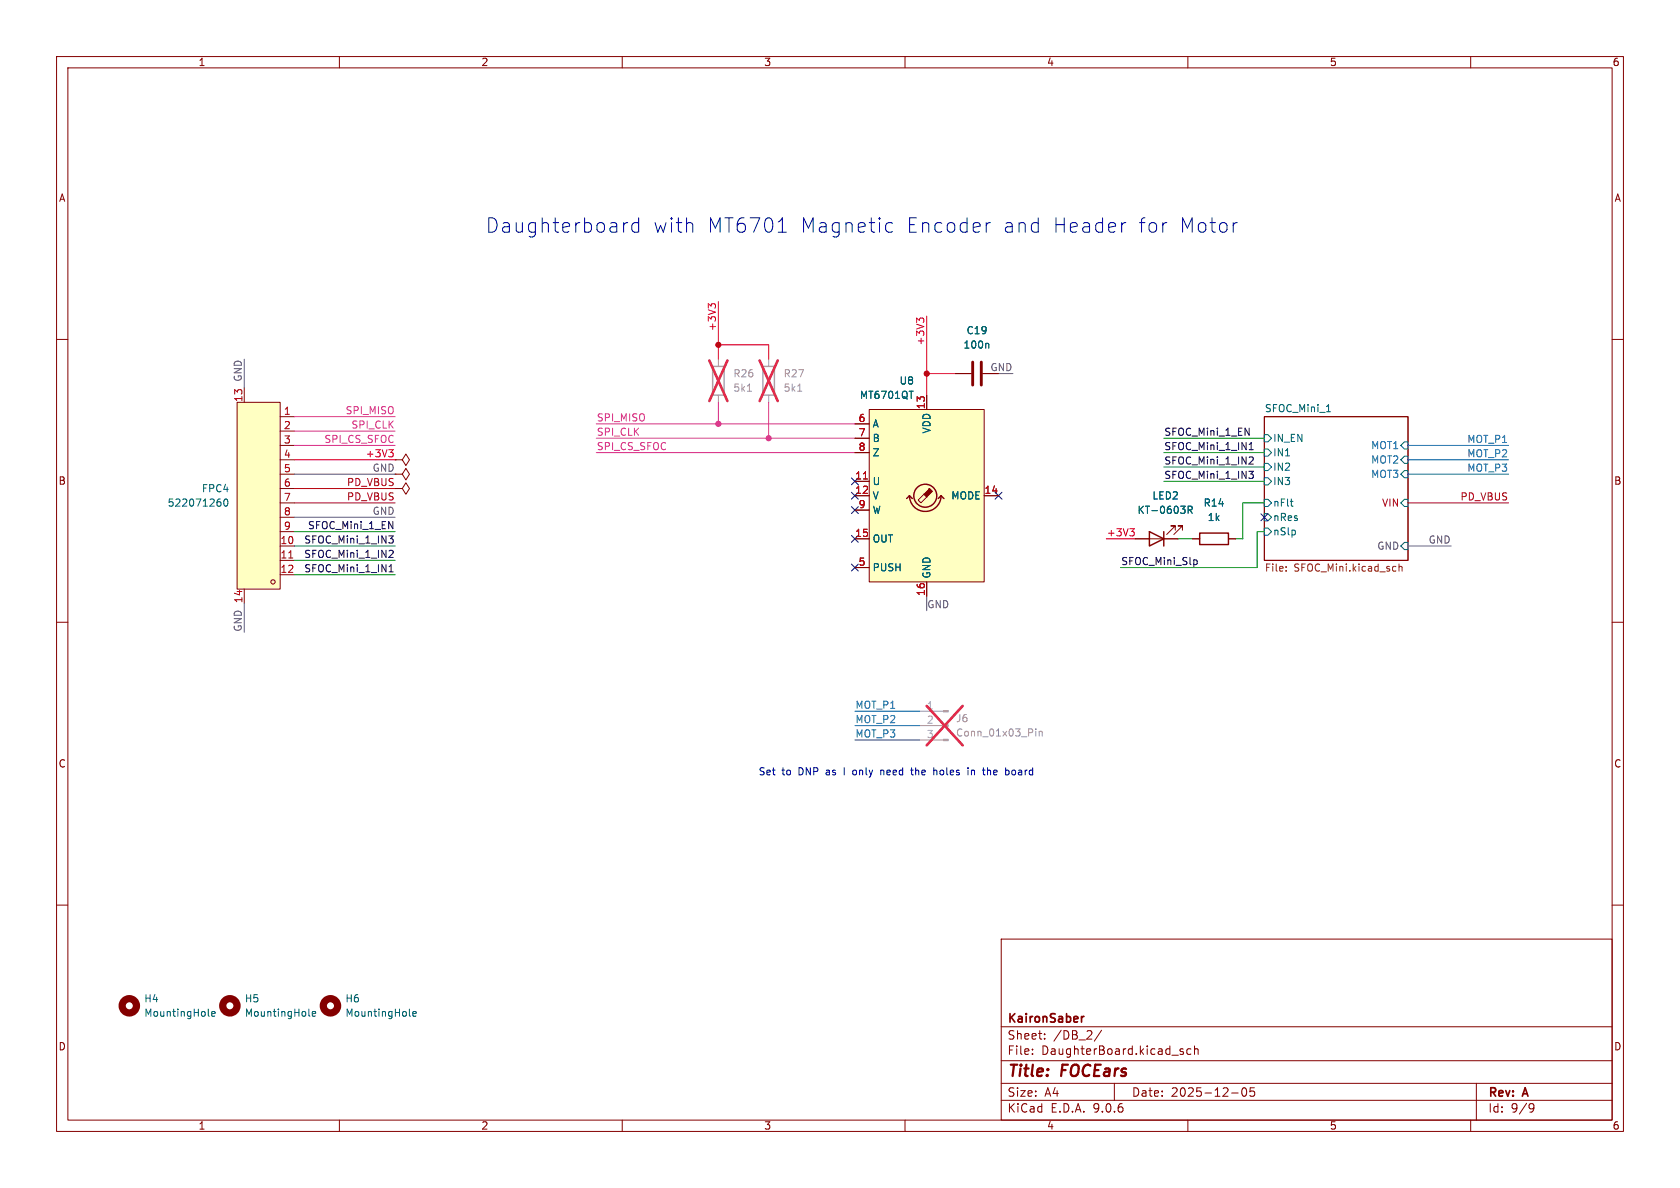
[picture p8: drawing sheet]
<svg xmlns="http://www.w3.org/2000/svg" width="297mm" height="210mm" viewBox="0 0 297 210" stroke-linecap="round" stroke-linejoin="round" font-family="sans-serif">
<g fill="none" stroke="#840000" stroke-width=".18">
<path d="M10 10h277v190h-277zM12 12h273v186h-273zM60 10v2M110 10v2M160 10v2M210 10v2M260 10v2M10 60h2M223.5 73.7h25.4v25.4h-25.4zM285 60h2M10 110h2M285 110h2"/>
<path d="M10 160h2M177 166h108v32h-108zM285 160h2M60 198v2M110 198v2M160 198v2M177 194.5h108M177 191.5h108M177 187.5h108M177 181.5h108M182.5 186.3v.1M182.5 185.5v.1"/>
<path d="M184.7 183.6v.1M184.7 182.8v.1M194.7 182.1l-1.2 2M197 191.5v3M208.7 185.8l.5 .2v.2l-.2 .2-.4-.1M208.7 185.5h.5M210 198v2M210.5 185.5l-.4-.1-.3 .3v.4l.2 .2h.5M211.2 185.5l.2-.1 .3 .1 .1 .9M211.2 184.9v1.5M217.7 193.2h1.2M219.7 192.4l.2-.1a.81 .81 0 0 1 .6 .6 .81 .81 0 0 1-.3 .8l-.2 .1a.81 .81 0 0 1-.3-1.4z"/>
<path d="M221.7 192.3h-.7v.7l.2-.1h.5l.1 .3-.1 .5-.2 .1-.5-.1M260 198v2M261 191.5v6.5M270.6 195.1l.5 .1a.99 .99 0 0 1-.4 1.4h-.2M271.2 195.7l-.3 .3h-.3"/>
</g>
<path d="M191.2 179.7v1M191.6 179.7l-.3 .1-.1 .2" fill="none" stroke="#840000" stroke-width=".3"/>
<g fill="none" stroke="#006464" stroke-width=".18">
<path d="M223.5 79.4h.7l.6 .6-.6 .6h-.7zM223.5 76.8h.7l.6 .7-.6 .6h-.7zM234.5 72.8h.7M247.6 78.7l.7-.6h.6v1.3h-.6zM223.5 81.9h.7l.6 .7-.6 .6h-.7zM223.5 84.5h.7l.6 .6-.6 .6h-.7zM223.5 88.3h.7l.6 .6-.6 .6h-.7zM223.5 90.8h.7l.6 .6-.6 .7h-.7zM223.5 93.3h.7l.6 .7-.6 .6h-.7zM228.1 88.6h.5M228.5 89.5h.1M248.3 80.6h.6v1.3h-.6l-.7-.6z"/>
<path d="M248.3 83.2h.6v1.3h-.6l-.7-.7zM248.3 88.3h.6v1.2h-.6l-.7-.6zM248.3 95.9h.6v1.3h-.6l-.7-.7z"/>
</g>
<path d="M247.3 99.7v1.3M227.4 100.8v.2M227.4 100.2v.1M246.7 100.1l.1 .1M246.8 100.9l-.1 .1M247.3 100.2l.2-.1 .3 .1 .1 .8" fill="none" stroke="#725600" stroke-width=".18"/>
<path d="M41.9 71.1h7.6v33h-7.6z" fill="#ffffc2"/>
<g fill="none" stroke="#840000" stroke-width=".18">
<path d="M41.9 71.1h7.6v33h-7.6zM43.2 68.6v2.5M49.5 78.7h2.6M49.5 76.2h2.6M49.5 73.7h2.6M49.5 99.1h2.6M49.5 96.5h2.6M49.5 94h2.6M49.5 91.4h2.6M49.5 88.9h2.6M49.5 86.4h2.6M49.5 83.8h2.6"/>
<path d="M49.5 81.3h2.6M69.8 81.3h1.3l.7-1 .6 1-.6 1-.7-1M69.8 81.3h.1M200.7 95.3h7.6M207.8 93.7v-.7h-.8h.8l-1.6 1.5M209 93.7v-.7h-.7h.7l-1.5 1.5M210.8 95.3h1.3M217.2 95.3h1.2M43.2 104.1v2.6M49.5 101.6h2.6"/>
<circle cx="48.3" cy="102.9" r=".38"/>
</g>
<path d="M51 98.6h.8" fill="none" stroke="#a90000" stroke-width=".18"/>
<path d="M38.7 88.2h.3M38.8 88.7l.3 .2v.3l-.3 .3M39.7 88.3l.2-.1a.68 .68 0 0 1 .4 .6 .68 .68 0 0 1-.4 .7l-.2-.1-.1-.4zM210 90.1h.7l.1-.2-.1-.3-.7-.1v1.2M210.4 90.1l.4 .6M36.8 179.5l.2 .1M37.4 179.2l.6-.1v-.2l-.4-.1-.2 .2 .1 .6h.5M54.6 179.5l.2 .1M55.2 179.2l.6-.1-.1-.2-.3-.1-.2 .2 .1 .6h.4M72.4 179.5l.2 .1M73 179.2l.6-.1-.1-.2-.3-.1-.2 .2v.6h.5" fill="none" stroke="#006464" stroke-width=".18"/>
<path d="M126 64.8h2v5.1h-2zM134.9 64.8h2v5.1h-2z" fill="none" stroke="#a1a1a1" stroke-width=".25"/>
<path d="M127 63.5v1.3M127 69.9v1.2M135.9 63.5v1.3M135.9 69.9v1.2M162.6 125.7h4.2M162.6 128.3h4.2M162.6 130.8h4.2" fill="none" stroke="#a1a1a1" stroke-width=".18"/>
<path d="M132.1 69.2h.8M141 69.2h.7M183.1 128.8v.2M183.1 129.3v.8M183.7 129.3v.8M183.7 129.4l.2-.1h.3l.1 .8" fill="none" stroke="#989898" stroke-width=".18"/>
<path d="M125.4 63.7l3.2 7.2M128.6 63.7l-3.2 7.2M134.3 63.7l3.2 7.2M137.5 63.7l-3.2 7.2M163.8 124.8l6.4 7M170.2 124.8l-6.4 7" fill="none" stroke="#e12e31" stroke-width=".46"/>
<path d="M203.2 94l2.5 1.3-2.5 1.2zM205.7 94v2.5M212.1 94.2h5.1v2.1h-5.1z" fill="none" stroke="#840000" stroke-width=".25"/>
<g fill="#a1a1a1" stroke="#a1a1a1" stroke-width=".18">
<path d="M166.8 125.6h.8v.3h-.8z"/>
<path d="M166.8 128.1h.8v.3h-.8z"/>
<path d="M166.8 130.7h.8v.2h-.8z"/>
</g>
<g fill="none" stroke="#840000" stroke-width="1.3">
<circle cx="22.9" cy="177.8" r="1.27"/>
<circle cx="40.6" cy="177.8" r="1.27"/>
<circle cx="58.4" cy="177.8" r="1.27"/>
</g>
<path d="M153.7 72.4h20.3v30.5h-20.3z" fill="#ffffc2"/>
<g fill="none" stroke="#840000" stroke-width=".25">
<path d="M160.8 87.6a2.79 2.79 0 0 0 2.8 2.8 2.79 2.79 0 0 0 2.8-2.8M160.8 87.6l.5 .5M160.8 87.6l-.5 .5M166.4 87.6l.5 .5M166.4 87.6l-.5 .5"/>
<circle cx="163.6" cy="87.6" r="2.03"/>
</g>
<g fill="none" stroke="#840000" stroke-width=".18">
<path d="M151.1 74.9h2.6M151.1 77.5h2.6M153.7 72.4h20.3v30.5h-20.3zM163.8 69.9v2.5M168.9 66h2.8M173.7 66h2.8M69.8 86.4h1.3l.7-1.1 .6 1.1-.6 1-.7-1M69.8 83.8h1.3l.7-1 .6 1-.6 1-.7-1M151.1 87.6h2.6M151.1 80h2.6M151.1 85.1h2.6M151.1 90.2h2.6"/>
<path d="M151.1 95.3h2.6M163.3 87.4l-1 1 .5 .5 1-1M174 87.6h2.5M200.7 95.3h2.5M205.7 95.3h2.6M210.8 95.3h1.3M217.2 95.3h1.2M151.1 100.3h2.6M163.8 102.9v2.5"/>
</g>
<path d="M164.2 86.5l.1-.1 .5 .5-1 1-.5-.5 1-1z" fill="#840000" stroke="#840000" stroke-width=".18"/>
<path d="M152.6 84.7h.8" fill="none" stroke="#a90000" stroke-width=".18"/>
<path d="M172 64v4.1M173.5 64v4.1" fill="none" stroke="#840000" stroke-width=".51"/>
<path d="M174.6 60.7l.2 .2v.6M210 90.1h.7l.1-.2-.1-.3-.7-.1v1.2M210.4 90.1l.4 .6" fill="none" stroke="#006464" stroke-width=".18"/>
<path d="M220.1 75.7l.7 1.3v-1.3M220.8 79.5h.8M220.8 78.6l.4-.4v1.3M68.7 92.2l.7 1.3v-1.3M68.7 94.7h.8l-.4 .5 .3 .1 .1 .5-.2 .2h-.4M69 97.3h.4l.1 .3-.8 .9h.8M211.2 99h.3l.1 .2v.5l-.4 .1M220.8 83.3h.8l-.5 .5 .4 .1 .1 .4-.3 .3h-.3M221 80.8h.4l.2 .3-.8 .9h.8M68.8 101.1h.7M68.8 100.2l.3-.4v1.3" fill="none" stroke="#0f0f0f" stroke-width=".18"/>
<g fill="none" stroke="#f00" stroke-width=".18">
<path d="M125.7 54.1l-.5-.4v.8M125.7 53.9l.2-.2h.3l.3 .2M127 53.3v10.2M162.5 56.6l-.5-.4v.8M162.5 56.5l.3-.3h.3l.2 .3M163.8 55.9v14M68.7 79.5h.8l-.4 .5M69.3 80l.2 .2v.3l-.2 .3M127 61h8.9v2.5M163.8 66h5.1M52.1 81.3h17.7M195.6 95.3h5.1"/>
<path d="M199.7 93.5h.8l-.4 .5M200.3 94l.2 .2v.3l-.2 .2"/>
</g>
<path d="M248.9 78.7h17.8M248.9 83.8h17.8M248.9 81.3h17.8M151.1 128.3h11.5M151.1 130.8h11.5M151.1 125.7h11.5" fill="none" stroke="#005ad0" stroke-width=".18"/>
<path d="M52.1 88.9h17.7M52.1 86.4h17.7M248.9 88.9h17.8" fill="none" stroke="#b30022" stroke-width=".18"/>
<path d="M43.2 63.5v5.1M52.1 91.4h17.7M52.1 83.8h17.7M248.9 96.5h7.6M43.2 106.7v5.1M163.8 105.4v2.6" fill="none" stroke="#5f5f5f" stroke-width=".18"/>
<path d="M52.1 76.2h17.7M52.1 73.7h17.7M52.1 78.7h17.7M105.4 77.5h45.7M105.4 74.9h45.7M127 71.1v3.8M135.9 71.1v6.4M105.4 80h45.7" fill="none" stroke="#d027a7" stroke-width=".18"/>
<path d="M205.7 77.5h17.8M52.1 99.1h17.7M52.1 94h17.7M52.1 96.5h17.7M205.7 82.6h17.8M205.7 80h17.8M205.7 85.1h17.8M208.3 95.3h2.5M223.5 88.9h-3.8v6.4h-1.3M223.5 94h-1.3v6.3h-24.1M52.1 101.6h17.7" fill="none" stroke="#009600" stroke-width=".18"/>
<g fill="none" stroke="#000084" stroke-width=".18">
<path d="M150.5 84.5l1.2 1.2M150.5 87l1.2 1.2M150.5 99.7l1.2 1.2M150.5 94.6l1.2 1.3M150.5 89.6l1.2 1.2M151.7 84.5l-1.2 1.2M151.7 87l-1.2 1.2M151.7 99.7l-1.2 1.2M151.7 94.6l-1.2 1.3M151.7 89.6l-1.2 1.2M175.9 87l1.2 1.2M177.1 87l-1.2 1.2"/>
<path d="M222.9 90.8l1.2 1.2M224.1 90.8l-1.2 1.2"/>
</g>
<g fill="none" stroke="#0000c2" stroke-width=".18">
<path d="M111 39.4h-.3l-.3 .2M112.9 39.5l-.7-.1-.5 .4v.8l.2 .3 .3 .1 .7-.1M112.9 38.5v2.5M156.8 39.5l.3-.1 .7 .1M175.1 39.4a.65 .65 0 0 0-.7 .4M199 39.4l-.5 .1M206 39.4h.3M218.7 39.4l-.4 .1M137.6 41h1.4M156.8 40.9l.3 .1 .7-.1M149.2 135.7v1.3M150.9 136.2l-.1 .2 .1 .5"/>
<path d="M155.7 136.1v.9M156.1 136.1l-.4 .2M161 136.1h.5M161.2 135.7v1.1l.3 .2M165.1 136.2h.5v.8M171.1 135.7v.1M171.1 136.1v.9M171.7 136.1v.9M172.1 136.1l-.4 .2M174.6 135.7v1.3M174.9 136.1l-.3 .2M179.1 136.1l-.2 .3v.3l.2 .3"/>
</g>
<g fill="#d027a7" stroke="#d027a7" stroke-width=".18">
<circle cx="135.9" cy="77.5" r=".46"/>
<circle cx="127" cy="74.9" r=".46"/>
</g>
<g fill="#f00" stroke="#f00" stroke-width=".18">
<circle cx="127" cy="61" r=".46"/>
<circle cx="163.8" cy="66" r=".46"/>
</g>
<g font-size="3.5" fill="#0000c2">
<text x="85.8" y="41.4">Daughterboard</text>
<text x="115.4" y="41.4">with</text>
<text x="124.9" y="41.4">MT6701</text>
<text x="141.3" y="41.4">Magnetic</text>
<text x="160" y="41.4">Encoder</text>
<text x="177" y="41.4">and</text>
<text x="185.8" y="41.4">Header</text>
<text x="200.9" y="41.4">for</text>
<text x="208.1" y="41.4">Motor</text>
</g>
<g font-size="2.8" fill="#840000">
<text x="178" y="190.9">Title:</text>
<text x="187.7" y="190.9">FOCEars</text>
</g>
<g font-size="2.1" fill="#840000">
<text x="178" y="184">Sheet:</text>
<text x="178" y="181.2">KaironSaber</text>
<text x="186.2" y="184">/DB_2/</text>
<text x="178" y="186.7">File:</text>
<text x="184.1" y="186.7">DaughterBoard.kicad_sch</text>
<text x="178" y="196.9">KiCad</text>
<text x="178" y="194.1">Size:</text>
<text x="184.7" y="194.1">A4</text>
<text x="185.7" y="196.9">E.D.A.</text>
<text x="193.3" y="196.9">9.0.6</text>
<text x="200" y="194.1">Date:</text>
<text x="207" y="194.1">2025-12-05</text>
<text x="263" y="194.3">Rev:</text>
<text x="263" y="196.9">Id:</text>
<text x="267.1" y="196.9">9/9</text>
<text x="269.4" y="194.3">A</text>
</g>
<g font-size="1.8" fill="#840000">
<text x="35" y="11.9">1</text>
<text x="85" y="11.9">2</text>
<text x="135" y="11.9">3</text>
<text x="185" y="11.9">4</text>
<text x="235" y="11.9">5</text>
<text x="285" y="11.9">6</text>
<text x="10.3" y="35.9">A</text>
<text x="285.3" y="35.9">A</text>
<text x="10.3" y="85.9">B</text>
<text x="285.3" y="85.9">B</text>
<text x="10.3" y="135.9">C</text>
<text x="285.3" y="135.9">C</text>
<text x="10.3" y="185.9">D</text>
<text x="285.3" y="185.9">D</text>
<text x="35" y="199.9">1</text>
<text x="85" y="199.9">2</text>
<text x="135" y="199.9">3</text>
<text x="185" y="199.9">4</text>
<text x="235" y="199.9">5</text>
<text x="285" y="199.9">6</text>
</g>
<g font-size="1.8" fill="#f00">
<text x="126.7" y="58.6" transform="rotate(-90 126.7 58.6)">+3V3</text>
<text x="163.5" y="61.2" transform="rotate(-90 163.5 61.2)">+3V3</text>
<text x="64.6" y="80.9">+3V3</text>
<text x="195.6" y="94.9">+3V3</text>
</g>
<g font-size="1.8" fill="#006464">
<text x="170.8" y="59.3">C19</text>
<text x="170.2" y="61.8">100n</text>
<text x="151.9" y="70.7">MT6701QT</text>
<text x="158.9" y="68.2">U8</text>
<text x="154.2" y="75.8">A</text>
<text x="164.7" y="76.7" transform="rotate(-90 164.7 76.7)">VDD</text>
<text x="223.5" y="72.9">SFOC_Mini_1</text>
<text x="154.2" y="78.3">B</text>
<text x="154.2" y="80.9">Z</text>
<text x="225" y="80.9">IN1</text>
<text x="225" y="83.4">IN2</text>
<text x="225" y="78.3">IN_EN</text>
<text x="29.5" y="89.8">522071260</text>
<text x="35.6" y="87.2">FPC4</text>
<text x="154.2" y="86">U</text>
<text x="154.2" y="88.5">V</text>
<text x="168.1" y="88.5">MODE</text>
<text x="203.6" y="88.5">LED2</text>
<text x="212.7" y="89.8">R14</text>
<text x="225" y="86">IN3</text>
<text x="225" y="89.8">nFlt</text>
<text x="154.2" y="91">W</text>
<text x="201" y="91">KT-0603R</text>
<text x="213.4" y="92.3">1k</text>
<text x="225" y="92.3">nRes</text>
<text x="225" y="94.8">nSlp</text>
<text x="154.2" y="96.1">OUT</text>
<text x="154.2" y="101.2">PUSH</text>
<text x="164.7" y="102.4" transform="rotate(-90 164.7 102.4)">GND</text>
<text x="25.4" y="177.4">H4</text>
<text x="25.4" y="179.9">MountingHole</text>
<text x="43.2" y="177.4">H5</text>
<text x="43.2" y="179.9">MountingHole</text>
<text x="61" y="177.4">H6</text>
<text x="61" y="179.9">MountingHole</text>
</g>
<g font-size="1.8" fill="#5f5f5f">
<text x="175" y="65.7">GND</text>
<text x="42.8" y="67.6" transform="rotate(-90 42.8 67.6)">GND</text>
<text x="65.8" y="83.5">GND</text>
<text x="65.8" y="91.1">GND</text>
<text x="243.4" y="97.4">GND</text>
<text x="252.5" y="96.2">GND</text>
<text x="163.8" y="107.6">GND</text>
<text x="42.8" y="111.8" transform="rotate(-90 42.8 111.8)">GND 14</text>
</g>
<g font-size="1.8" fill="#a90000">
<text x="42.9" y="71.2" transform="rotate(-90 42.9 71.2)">13</text>
<text x="50.1" y="75.9">2</text>
<text x="50.1" y="73.4">1</text>
<text x="151.7" y="74.7">6</text>
<text x="151.7" y="77.2">7</text>
<text x="163.6" y="72.4" transform="rotate(-90 163.6 72.4)">13</text>
<text x="50.1" y="83.6">5</text>
<text x="50.1" y="81">4</text>
<text x="50.1" y="78.5">3</text>
<text x="151.7" y="79.8">8</text>
<text x="50.1" y="88.6">7</text>
<text x="50.1" y="86.1">6</text>
<text x="151.1" y="84.8">11</text>
<text x="151.1" y="87.4">12</text>
<text x="151.7" y="89.9">9</text>
<text x="173.9" y="87.4">14</text>
<text x="50.1" y="93.7">9</text>
<text x="50.1" y="91.2">8</text>
<text x="151.1" y="95">15</text>
<text x="49.5" y="101.3">12</text>
<text x="49.5" y="98.8">11</text>
<text x="49.5" y="96.3">10</text>
<text x="151.7" y="100.1">5</text>
<text x="163.6" y="105.5" transform="rotate(-90 163.6 105.5)">16</text>
</g>
<g font-size="1.8" fill="#989898">
<text x="129.5" y="69.4">5k1</text>
<text x="129.5" y="66.9">R26</text>
<text x="138.4" y="69.4">5k1</text>
<text x="138.4" y="66.9">R27</text>
<text x="168.9" y="127.9">J6</text>
<text x="168.9" y="130.4">Conn_01x03_Pin</text>
</g>
<g font-size="1.8" fill="#d027a7">
<text x="61" y="73.3">SPI_MISO</text>
<text x="62" y="75.9">SPI_CLK</text>
<text x="105.4" y="77.1">SPI_CLK</text>
<text x="105.4" y="74.6">SPI_MISO</text>
<text x="57.2" y="78.4">SPI_CS_SFOC</text>
<text x="105.4" y="79.7">SPI_CS_SFOC</text>
</g>
<g font-size="1.8" fill="#0f0f0f">
<text x="205.7" y="77.1">SFOC_Mini_1_EN</text>
<text x="205.7" y="82.2">SFOC_Mini_1_IN2</text>
<text x="205.7" y="79.7">SFOC_Mini_1_IN1</text>
<text x="205.7" y="84.7">SFOC_Mini_1_IN3</text>
<text x="54.3" y="93.6">SFOC_Mini_1_EN</text>
<text x="53.7" y="96.2">SFOC_Mini_1_IN3</text>
<text x="53.7" y="101.3">SFOC_Mini_1_IN1</text>
<text x="53.7" y="98.7">SFOC_Mini_1_IN2</text>
<text x="198.1" y="100">SFOC_Mini_Slp</text>
</g>
<g font-size="1.8" fill="#005ad0">
<text x="242.3" y="79.6">MOT1</text>
<text x="242.3" y="82.1">MOT2</text>
<text x="259.3" y="78.4">MOT_P1</text>
<text x="259.3" y="83.5">MOT_P3</text>
<text x="259.3" y="80.9">MOT_P2</text>
<text x="242.3" y="84.7">MOT3</text>
<text x="151.1" y="125.4">MOT_P1</text>
<text x="151.1" y="127.9">MOT_P2</text>
<text x="151.1" y="130.5">MOT_P3</text>
</g>
<g font-size="1.8" fill="#b30022">
<text x="61.2" y="88.6">PD_VBUS</text>
<text x="61.2" y="86">PD_VBUS</text>
<text x="244.2" y="89.8">VIN</text>
<text x="258.1" y="88.6">PD_VBUS</text>
</g>
<g font-size="1.8" fill="#725600">
<text x="223.5" y="101.4">File:</text>
<text x="228.7" y="101.4">SFOC_Mini.kicad_sch</text>
</g>
<g font-size="1.8" fill="#aaa">
<text x="163.8" y="125.5">1</text>
<text x="163.8" y="128">2</text>
<text x="163.8" y="130.6">3</text>
</g>
<g font-size="1.8" fill="#0000c2">
<text x="134" y="137.3">Set</text>
<text x="138.2" y="137.3">to</text>
<text x="141.3" y="137.3">DNP</text>
<text x="146.3" y="137.3">as</text>
<text x="151.4" y="137.3">only</text>
<text x="156.5" y="137.3">need</text>
<text x="162.2" y="137.3">the</text>
<text x="166.3" y="137.3">holes</text>
<text x="172.6" y="137.3">in</text>
<text x="175.5" y="137.3">the</text>
<text x="179.6" y="137.3">board</text>
</g>
</svg>
